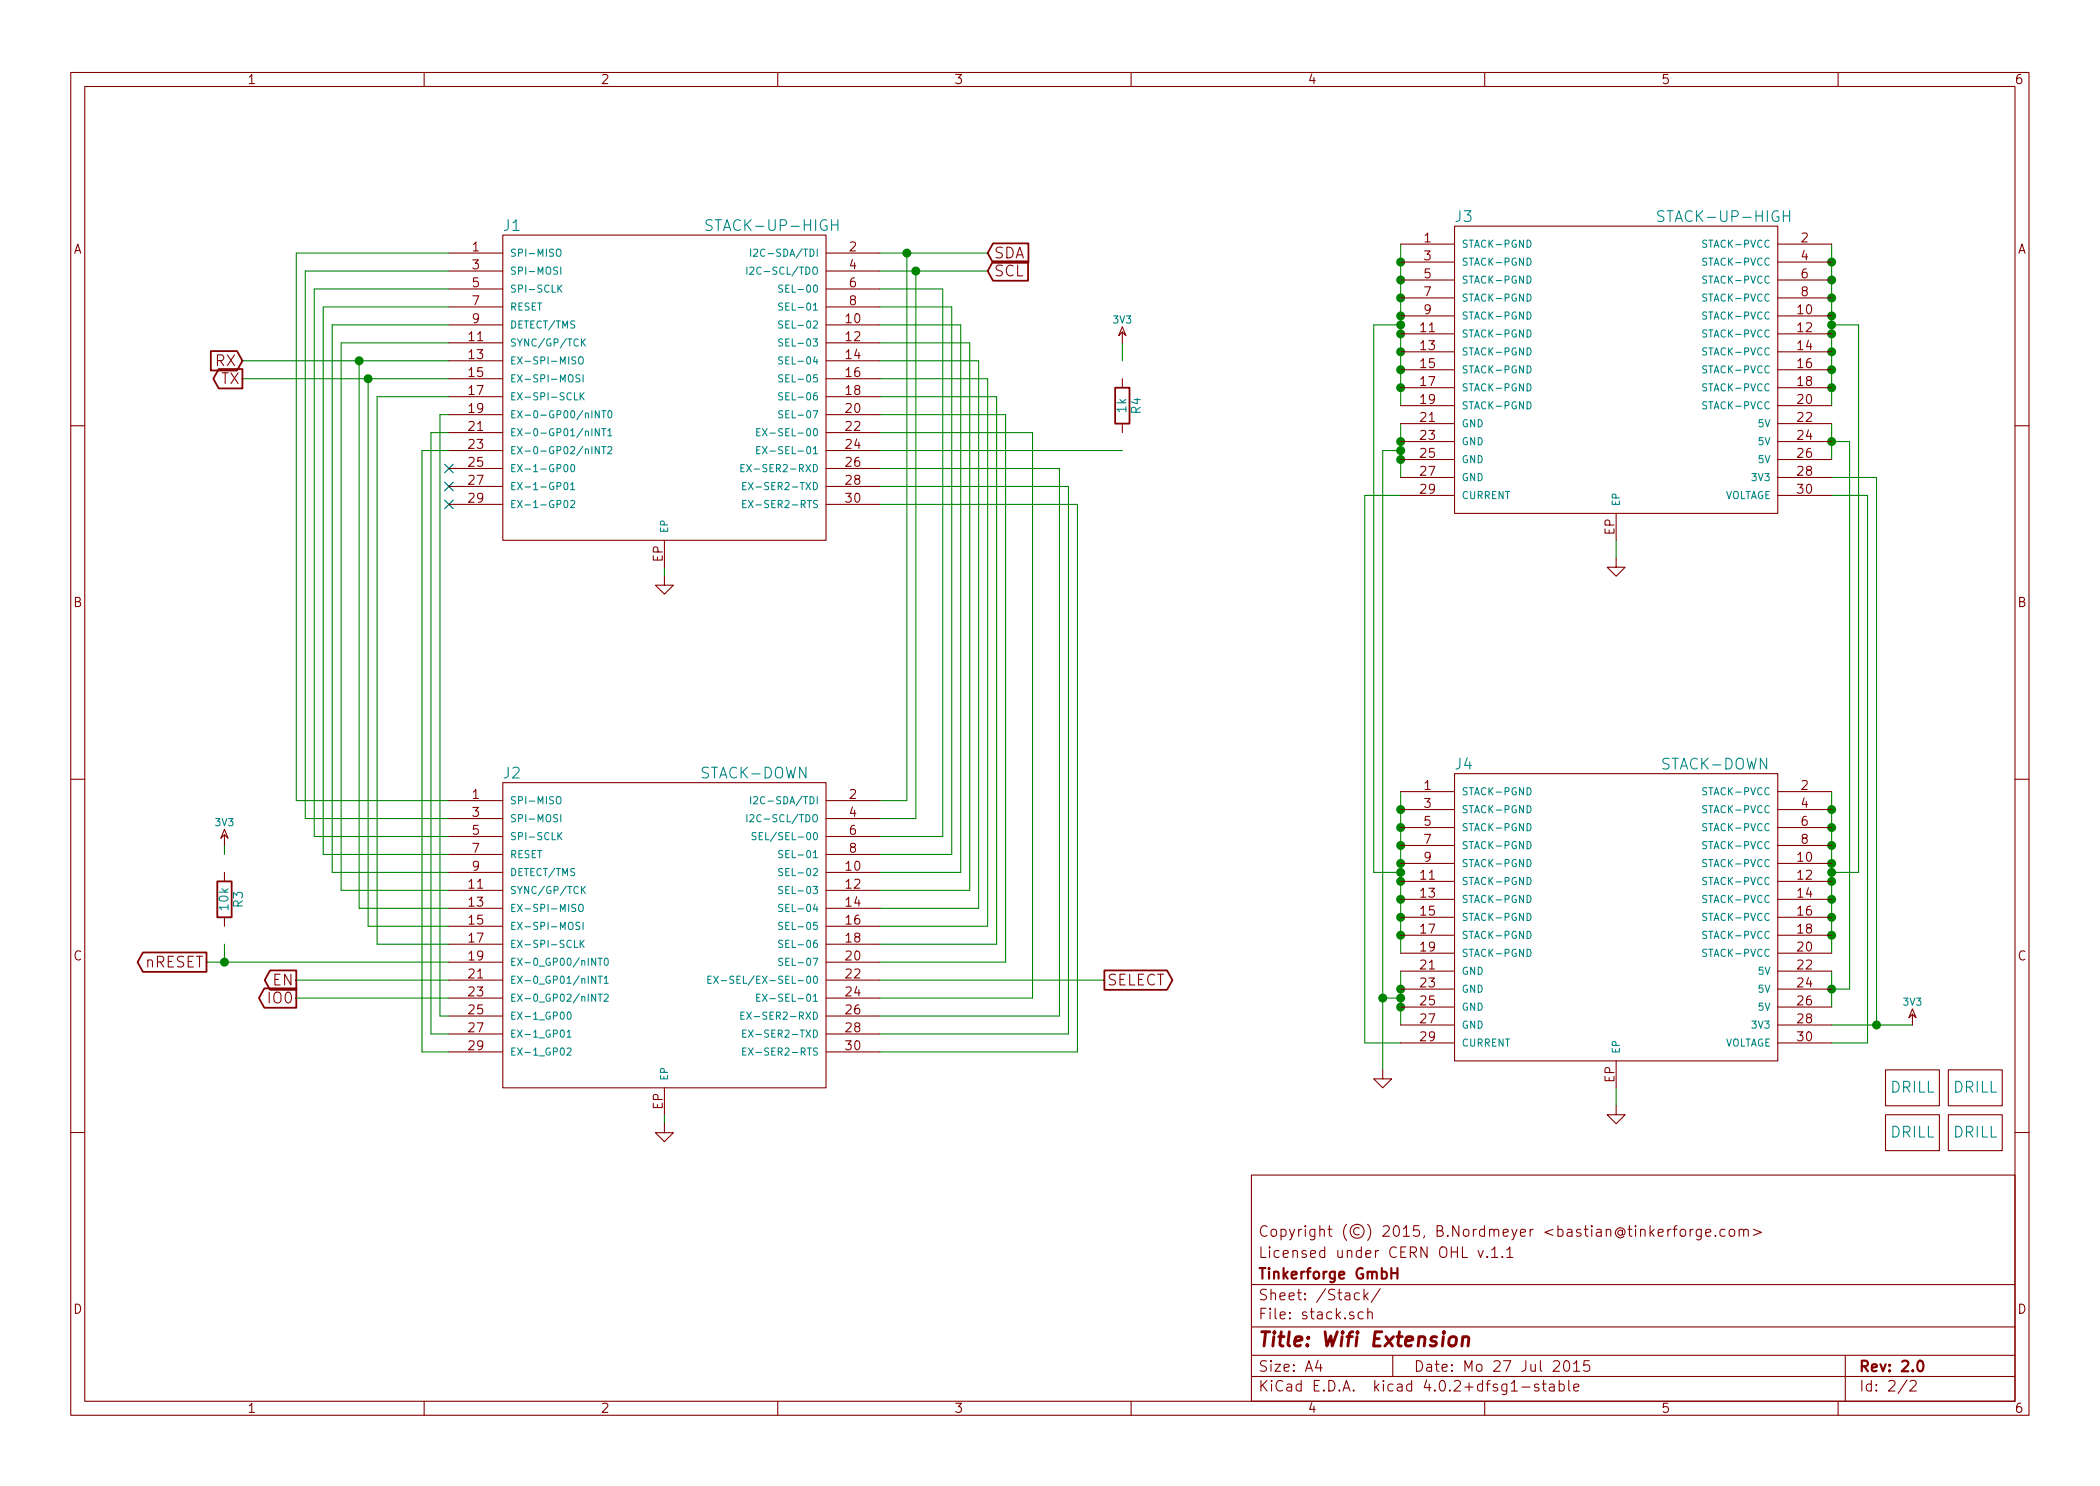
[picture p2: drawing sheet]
<svg xmlns="http://www.w3.org/2000/svg" width="297mm" height="210mm" viewBox="0 0 297 210" stroke-linecap="round" stroke-linejoin="round" font-family="sans-serif">
<g fill="none" stroke="#840000" stroke-width=".15">
<path d="M10 10.3h277v189.9h-277zM12 12.2h273v186.1h-273zM60 10.3v1.9M110 10.3v1.9M160 10.3v1.9M210 10.3v1.9M260 10.3v1.9M63.5 35.8h7.6M63.5 38.3h7.6M71.1 33.3h45.7v43.1h-45.7zM116.8 35.8h7.7M116.8 38.3h7.7"/>
<path d="M198.1 34.5h7.6M198.1 37.1h7.6M198.1 39.6h7.6M205.7 32h45.8v40.6h-45.8zM251.5 34.5h7.6M251.5 37.1h7.6M251.5 39.6h7.6M63.5 40.9h7.6M63.5 43.4h7.6M63.5 46h7.6M63.5 58.7h7.6M63.5 48.5h7.6"/>
<path d="M63.5 51h7.6M63.5 53.6h7.6M63.5 56.1h7.6M116.8 40.9h7.7M116.8 43.4h7.7M116.8 46h7.7M116.8 58.7h7.7M116.8 48.5h7.7M116.8 51h7.7M116.8 53.6h7.7M116.8 56.1h7.7M158.7 46.2l.6 1.3-.6-.5-.5 .5z"/>
<path d="M158.7 47v1.5M158.7 53.6v1.3M158.7 59.9v1.3M198.1 42.2h7.6M198.1 44.7h7.6M198.1 57.4h7.6M198.1 47.2h7.6M198.1 59.9h7.6M198.1 49.8h7.6M198.1 52.3h7.6M198.1 54.9h7.6M251.5 42.2h7.6"/>
<path d="M251.5 44.7h7.6M251.5 57.4h7.6M251.5 47.2h7.6M251.5 59.9h7.6M251.5 49.8h7.6M251.5 52.3h7.6M251.5 54.9h7.6M10 60.2h2M63.5 71.4h7.6M63.5 61.2h7.6M63.5 63.7h7.6M63.5 66.3h7.6"/>
<path d="M63.5 68.8h7.6M94 76.4v3.9M116.8 71.4h7.7M116.8 61.2h7.7M116.8 63.7h7.7M116.8 66.3h7.7M116.8 68.8h7.7M198.1 70.1h7.6M198.1 62.5h7.6M198.1 65h7.6M198.1 67.6h7.6M228.6 79v1.3h1.3l-1.3 1.2-1.3-1.2h1.3"/>
<path d="M228.6 72.6v3.8M251.5 70.1h7.6M251.5 62.5h7.6M251.5 65h7.6M251.5 67.6h7.6M285 60.2h2M94 81.5v1.3h1.2l-1.2 1.3-1.3-1.3h1.3M10 110.3h2M31.7 117.3l.6 1.3-.6-.5-.5 .5zM31.7 118.1v1.5M63.5 113.3h7.6M63.5 115.8h7.6"/>
<path d="M63.5 118.4h7.6M71.1 110.7h45.7v43.2h-45.7zM116.8 113.3h7.7M116.8 115.8h7.7M116.8 118.4h7.7M198.1 112h7.6M198.1 114.5h7.6M198.1 117.1h7.6M198.1 119.6h7.6M205.7 109.5h45.8v40.6h-45.8zM251.5 112h7.6M251.5 114.5h7.6"/>
<path d="M251.5 117.1h7.6M251.5 119.6h7.6M285 110.3h2M31.7 123.4v1.3M31.7 129.8v1.3M63.5 120.9h7.6M63.5 123.4h7.6M63.5 136.1h7.6M63.5 126h7.6M63.5 138.7h7.6M63.5 128.5h7.6M63.5 131.1h7.6"/>
<path d="M63.5 133.6h7.6M116.8 120.9h7.7M116.8 123.4h7.7M116.8 136.1h7.7M116.8 126h7.7M116.8 138.7h7.7M116.8 128.5h7.7M116.8 131.1h7.7M116.8 133.6h7.7M198.1 122.2h7.6M198.1 134.9h7.6M198.1 124.7h7.6"/>
<path d="M198.1 137.4h7.6M198.1 127.2h7.6M198.1 139.9h7.6M198.1 129.8h7.6M198.1 132.3h7.6M251.5 122.2h7.6M251.5 134.9h7.6M251.5 124.7h7.6M251.5 137.4h7.6M251.5 127.2h7.6M251.5 139.9h7.6M251.5 129.8h7.6"/>
<path d="M251.5 132.3h7.6M63.5 148.8h7.6M63.5 141.2h7.6M63.5 143.8h7.6M63.5 146.3h7.6M94 159v1.3h1.2l-1.2 1.2-1.3-1.2h1.3M94 153.9v3.8M116.8 148.8h7.7M116.8 141.2h7.7M116.8 143.8h7.7M116.8 146.3h7.7M195.6 151.4v1.2h1.2l-1.2 1.3-1.3-1.3h1.3"/>
<path d="M198.1 147.6h7.6M198.1 142.5h7.6M198.1 145h7.6M228.6 156.5v1.2h1.3l-1.3 1.3-1.3-1.3h1.3M228.6 150.1v3.8M251.5 147.6h7.6M251.5 142.5h7.6M251.5 145h7.6M266.7 157.7h7.6v5.1h-7.6zM266.7 151.4h7.6v5.1h-7.6zM270.5 142.7l.5 1.3-.5-.5-.5 .5zM270.5 143.5v1.5"/>
<path d="M275.6 157.7h7.6v5.1h-7.6zM275.6 151.4h7.6v5.1h-7.6zM10 160.2h2M177 166.3h108v32h-108zM209.1 176.9l.3 1 .4-1M210.4 177.8v.1l-.1-.1h.1v.1M211 176.9l.4-.5v1.5M211 177.9h.9M212.5 177.8h.1l-.1 .1-.1-.1h.1v.1M213.1 176.9l.5-.5v1.5M213.1 177.9h.9M236.3 173.9l-.2 .1-.2 .2"/>
<path d="M236.7 173.9h.5M237.2 173.4l-.3 .1v.2v1.2M237.7 174.1a.41 .41 0 0 1 .7 .1v.4a.41 .41 0 0 1-.4 .3 .41 .41 0 0 1-.4-.3zM239.1 173.9v1M239.5 173.9l-.3 .1-.1 .2M240.6 173.9v1.3a.39 .39 0 0 1-.6 .2M240.6 174l-.4-.1-.3 .3 .1 .6 .2 .1 .4-.1M241.3 174.4l.7-.1-.1-.3-.4-.1-.2 .2 .1 .7 .1 .1 .4-.1M242.6 174.8h.1l-.1 .1v-.1v.1M244 174l-.4-.1-.3 .3 .1 .6 .2 .1 .4-.1M244.7 174.1a.41 .41 0 0 1 .7 .1v.4a.41 .41 0 0 1-.4 .3 .41 .41 0 0 1-.4-.3zM246 174.1a.38 .38 0 0 1 .6 0v.8"/>
<path d="M246 173.9v1M246.6 174.1a.36 .36 0 0 1 .4-.2 .36 .36 0 0 1 .3 .2v.8M248 173.9l1.1 .5-1.1 .4M285 160.2h2M60 198.3v1.9M110 198.3v1.9M160 198.3v1.9M177 194.8h108M177 191.8h108M177 187.8h108M177 181.8h108M186.4 192.5l-.3 1h.9"/>
<path d="M186.8 193v1M192.3 183l-.5-.1-.2 .3v.6l.2 .1 .5-.1M192.8 185.7l-.4-.1-.3 .3 .1 .6 .2 .1 .4-.1M192.9 182.4v1.5M193.1 183.4l.4 .5M193.5 185.7a.38 .38 0 0 1 .6 .1v.8M193.5 185.1v1.5M193.5 182.9l-.6 .6M195.2 182.3l-1.2 2M197 191.8v3M210 198.3v1.9M215.3 196.3h1.1"/>
<path d="M217.6 195.9a.37 .37 0 0 0-.6 .1v.1a.54 .54 0 0 0 .6 .3l.1 .1-.1 .2-.1 .1-.5-.1M218.1 195.8h.6M218.3 195.3v1.3l.2 .2h.2M219.2 195.9l.2-.1 .4 .1v.9M219.7 192.7l.3-.2 .4 .1a.37 .37 0 0 1 .1 .6l-.8 .8h.9M219.8 196.2l-.4 .1-.3 .2 .1 .2 .2 .1 .4-.1M220.5 195.9a.48 .48 0 0 1 .7 .1l.1 .1-.1 .6a.48 .48 0 0 1-.7 0M220.5 195.3v1.5M221.4 192.6a.34 .34 0 0 1 .5 .2 .77 .77 0 0 1-.4 1.2 .97 .97 0 0 1-.1-1.4zM221.9 195.3v1.3l.2 .2M222.6 193l.4-.5v1.5M222.6 194h.8"/>
<path d="M222.6 196.3l.7-.1v-.3l-.5-.1-.2 .2 .1 .7 .1 .1 .5-.1M224.8 192.5h-.7l-.1 .7a.62 .62 0 0 1 .7 0l.2 .2-.1 .5-.2 .1h-.4l-.2-.1M260 198.3v1.9M261 191.8v6.5M269.7 195.2l-1.2 2M270.2 195.5l.2-.2 .5 .1a.37 .37 0 0 1 .1 .6l-.9 .8h.9"/>
</g>
<path d="M197.7 179.4v1.5M196.8 180.1h.9M271.3 192.7a.35 .35 0 0 1 .4-.2 .35 .35 0 0 1 .3 .3 .77 .77 0 0 1-.4 1.2 .9 .9 0 0 1-.3-1.3z" fill="none" stroke="#840000" stroke-width=".3"/>
<path d="M205.1 189.3a.51 .51 0 0 1 .5-.2 .51 .51 0 0 1 .4 .4l-.1 .6a.54 .54 0 0 1-.5 .4 .54 .54 0 0 1-.5-.4zM206.9 189.3a.52 .52 0 0 1 .9 .1l-.2 1M206.9 189.1l-.1 1.3" fill="none" stroke="#840000" stroke-width=".41"/>
<g fill="none" stroke="#008400" stroke-width=".15">
<path d="M63.5 35.8h-21.6v77.5h21.6M63.5 38.3h-20.3v77.5h20.3M124.5 35.8h15.2M124.5 38.3h15.2M128.3 35.8v77.5h-3.8M129.5 38.3v77.5h-5M198.1 34.5v22.9M259.1 34.5v22.9M34.3 53.6h29.2M34.3 51h29.2M50.8 51v77.5h12.7M52.1 53.6v77.5h11.4"/>
<path d="M63.5 40.9h-19.1v77.5h19.1M63.5 48.5h-15.2v77.5h15.2M63.5 43.4h-17.8v77.5h17.8M63.5 56.1h-10.2v77.5h10.2M63.5 46h-16.5v77.4h16.5M63.5 58.7h-1.3v85.1h1.3M124.5 53.6h15.2v77.5h-15.2M124.5 40.9h8.8v77.5h-8.8M124.5 58.7h17.7v77.4h-17.7M124.5 48.5h12.7v77.5h-12.7M124.5 43.4h10.1v77.5h-10.1M124.5 56.1h16.5v77.5h-16.5"/>
<path d="M124.5 51h13.9v77.5h-13.9M124.5 46h11.4v77.4h-11.4M158.7 48.5v2.5M198.1 46h-3.8v77.4h3.8M198.1 59.9v7.7M259.1 59.9v5.1M259.1 46h3.8v77.4h-3.8M63.5 63.7h-3.8v85.1h3.8M63.5 61.2h-2.5v85.1h2.5M124.5 66.3h25.4v77.5h-25.4M124.5 68.8h26.6v77.5h-26.6M124.5 71.4h27.9v77.4h-27.9"/>
<path d="M124.5 61.2h21.5v80h-21.5M124.5 63.7h34.2M198.1 70.1h-5.1v77.5h5.1M198.1 63.7h-2.5v87.7M228.6 76.4v2.6M259.1 67.6h6.3v77.4M259.1 70.1h5.1v77.5h-5.1M259.1 62.5h2.5v77.4h-2.5M94 80.3v1.2M31.7 119.6v1.3M198.1 112v22.9M259.1 112v22.9"/>
<path d="M29.2 136.1h34.3M31.7 133.6v2.5M41.9 138.7h21.6M124.5 138.7h31.7M198.1 137.4v7.6M259.1 137.4v5.1M41.9 141.2h21.6M94 157.7v1.3M195.6 141.2h2.5M228.6 153.9v2.6M259.1 145h11.4"/>
</g>
<g fill="#008400" stroke="#008400" stroke-width=".25">
<circle cx="31.8" cy="136.1" r=".51"/>
<circle cx="52.1" cy="53.6" r=".51"/>
<circle cx="129.5" cy="38.3" r=".51"/>
<circle cx="265.4" cy="145" r=".51"/>
<circle cx="259.1" cy="46" r=".51"/>
<circle cx="259.1" cy="123.4" r=".51"/>
<circle cx="198.1" cy="139.9" r=".51"/>
<circle cx="259.1" cy="114.5" r=".51"/>
<circle cx="259.1" cy="119.6" r=".51"/>
<circle cx="259.1" cy="124.7" r=".51"/>
<circle cx="259.1" cy="129.8" r=".51"/>
<circle cx="198.1" cy="119.6" r=".51"/>
<circle cx="198.1" cy="114.5" r=".51"/>
<circle cx="198.1" cy="62.5" r=".51"/>
<circle cx="259.1" cy="54.9" r=".51"/>
<circle cx="259.1" cy="49.8" r=".51"/>
<circle cx="259.1" cy="44.7" r=".51"/>
<circle cx="259.1" cy="42.2" r=".51"/>
<circle cx="259.1" cy="37.1" r=".51"/>
<circle cx="198.1" cy="54.9" r=".51"/>
<circle cx="198.1" cy="49.8" r=".51"/>
<circle cx="198.1" cy="44.7" r=".51"/>
<circle cx="198.1" cy="39.6" r=".51"/>
<circle cx="198.1" cy="37.1" r=".51"/>
<circle cx="198.1" cy="42.2" r=".51"/>
<circle cx="198.1" cy="47.2" r=".51"/>
<circle cx="198.1" cy="52.3" r=".51"/>
<circle cx="259.1" cy="39.6" r=".51"/>
<circle cx="259.1" cy="47.2" r=".51"/>
<circle cx="259.1" cy="52.3" r=".51"/>
<circle cx="198.1" cy="65" r=".51"/>
<circle cx="198.1" cy="117.1" r=".51"/>
<circle cx="198.1" cy="122.2" r=".51"/>
<circle cx="198.1" cy="127.2" r=".51"/>
<circle cx="198.1" cy="124.7" r=".51"/>
<circle cx="198.1" cy="129.8" r=".51"/>
<circle cx="198.1" cy="132.3" r=".51"/>
<circle cx="259.1" cy="132.3" r=".51"/>
<circle cx="259.1" cy="127.2" r=".51"/>
<circle cx="259.1" cy="122.2" r=".51"/>
<circle cx="259.1" cy="117.1" r=".51"/>
<circle cx="198.1" cy="142.5" r=".51"/>
<circle cx="198.1" cy="141.2" r=".51"/>
<circle cx="198.1" cy="63.7" r=".51"/>
<circle cx="198.1" cy="123.4" r=".51"/>
<circle cx="198.1" cy="46" r=".51"/>
<circle cx="259.1" cy="139.9" r=".51"/>
<circle cx="195.6" cy="141.2" r=".51"/>
<circle cx="259.1" cy="62.5" r=".51"/>
<circle cx="128.3" cy="35.8" r=".51"/>
<circle cx="50.8" cy="51" r=".51"/>
</g>
<path d="M140.5 37h4.9v2.7h-4.9l-.8-1.4zM140.5 34.4h5v2.8h-5l-.8-1.4zM29.8 49.7h3.7l.8 1.3-.8 1.4h-3.7zM30.9 52.2h3.4v2.8h-3.4l-.7-1.4zM157.7 54.9h2.1v5h-2.1zM20.2 134.8h9v2.7h-9l-.7-1.4zM30.7 124.7h2.1v5.1h-2.1zM37.4 139.8h4.5v2.8h-4.5l-.8-1.4zM38.2 137.3h3.7v2.7h-3.7l-.8-1.3zM156.2 137.3h8.9l.7 1.4-.7 1.3h-8.9z" fill="none" stroke="#840000" stroke-width=".25"/>
<path d="M62.9 65.7l1.2 1.2M62.9 68.2l1.2 1.2M62.9 70.8l1.2 1.2M64.1 65.7l-1.2 1.2M64.1 68.2l-1.2 1.2M64.1 70.8l-1.2 1.2" fill="none" stroke="#000084" stroke-width=".15"/>
<g fill="none" stroke="#008484" stroke-width=".15">
<path d="M78.8 35.3h.4a.67 .67 0 0 1-.1 1l-.3-.1a.78 .78 0 0 1 0-.9zM79.3 37.8v1M100.7 31.2a.62 .62 0 0 0-.8 0 .36 .36 0 0 0 .3 .6 .53 .53 0 0 1 .5 .4v.3a.62 .62 0 0 1-.9 0M105.6 37.8v1M106.1 37.9l.4-.1 .1 .1v.2l-.6 .7h.6M106.2 35.2v1.1M106.6 35.4l.4-.2 .1 .2 .1 .2-.6 .7h.6M117.6 31.8h.9M118.5 31.1v1.5M216 34a.51 .51 0 0 1 .6 .5 .51 .51 0 0 1-.6 .5zM216 36.5a.51 .51 0 0 1 .6 .5 .51 .51 0 0 1-.6 .5zM216 39.1a.51 .51 0 0 1 .6 .5 .51 .51 0 0 1-.6 .5z"/>
<path d="M235.4 29.9a.62 .62 0 0 0-.9 .1 .36 .36 0 0 0 .3 .6 .53 .53 0 0 1 .6 .3l-.1 .3a.62 .62 0 0 1-.8 .1M252.2 30.6h.9M253.1 29.8v1.5M79 40.8l.5 .5M79.5 40.3l-.6 .6M81.3 55.6v1h.4M81.4 50.5h-.3l-.2 .2v.2l.5 .2v.3l-.1 .1h-.4M82 50.5h.4a.67 .67 0 0 1-.1 1h-.3a.78 .78 0 0 1 0-1zM82 53.1l-.4-.1-.1 .2v.3l.5 .2v.2l-.2 .1h-.3M82.1 55.6v1M82.2 56l.4 .6M82.2 47.9v1.1"/>
<path d="M82.4 48.4l.4 .6M82.5 53v1M82.6 55.6l-.5 .6M82.8 47.9l-.6 .6M84.8 58.1v1l-.6-1v1M85.1 58.1h.6M85.4 58.1v1M86.1 58.2l.2-.1a.59 .59 0 0 1-.1 1l-.1-.1-.1-.3zM110.7 40.4l-.4-.1-.2 .2 .1 .3 .5 .2v.2l-.2 .1h-.4M110.7 42.9h-.4l-.2 .2 .1 .2 .5 .2v.3l-.2 .1-.4-.1M110.7 45.5l-.4-.1-.2 .2 .1 .2 .5 .2v.3l-.2 .1h-.4M110.7 58.2l-.4-.1-.2 .2 .1 .2 .5 .2v.3l-.2 .1h-.4"/>
<path d="M110.7 48l-.4-.1-.2 .3 .1 .2 .5 .2v.3l-.2 .1-.4-.1M110.7 50.5h-.4l-.2 .2 .1 .2 .5 .2v.3l-.2 .1h-.4M110.7 53.1l-.4-.1-.2 .2 .1 .3 .5 .2v.2l-.2 .1h-.4M110.7 55.6h-.4l-.2 .2 .1 .2 .5 .2v.3l-.2 .1-.4-.1M216 41.6a.51 .51 0 0 1 .6 .5 .51 .51 0 0 1-.6 .5zM216 44.1a.51 .51 0 0 1 .6 .5 .51 .51 0 0 1-.6 .6zM216 46.7a.51 .51 0 0 1 .6 .5 .51 .51 0 0 1-.6 .5zM216 49.2a.51 .51 0 0 1 .6 .5 .51 .51 0 0 1-.6 .5zM216 51.8a.51 .51 0 0 1 .6 .5 .51 .51 0 0 1-.6 .5zM216 54.3a.51 .51 0 0 1 .6 .5 .51 .51 0 0 1-.6 .5zM216 56.8a.51 .51 0 0 1 .6 .5 .51 .51 0 0 1-.6 .6zM79.8 65.8l.3-.1a.59 .59 0 0 1-.1 1l-.2-.1v-.2z"/>
<path d="M79.8 68.4l.3-.1a.59 .59 0 0 1-.1 1l-.2-.1v-.3zM79.9 70.9l.2-.1a.59 .59 0 0 1-.1 1 .71 .71 0 0 1-.1-.9zM80.7 68.6l.3-.3v1M80.7 70.9l.4-.1 .2 .1v.2l-.6 .7h.6M80.7 69.3h.6M80.8 65.8l.3-.1a.59 .59 0 0 1-.2 1l-.1-.1-.1-.2zM84.8 60.6v1.1l-.6-1.1v1.1M84.8 63.2v1l-.6-1v1M85.1 60.6h.6M85.1 63.2h.6M85.4 60.6v1.1M85.4 63.2v1"/>
<path d="M86 61l.3-.4v1.1M86 63.3l.4-.1 .1 .1v.2l-.6 .7h.6M86 61.7h.5M104.8 66.2h.3M105.1 71.3h.3M105.1 68.8h.3M105.3 65.7h-.5v1h.5M105.5 70.8h-.4v1h.4M105.5 68.3h-.4v1h.4M105.6 65.7l.7 1M105.9 70.8l.6 1M105.9 68.3l.6 1"/>
<path d="M106.3 65.7l-.7 1M106.5 70.8l-.6 1M106.5 68.3l-.6 1M107 61.1h.4M107 63.7h.4M107.5 60.6h-.5v1.1h.5M107.5 63.2h-.5v1h.5M107.8 60.6l.7 1.1M107.8 63.2l.7 1M108.5 60.6l-.7 1.1M108.5 63.2l-.7 1M78.8 112.8h.4a.67 .67 0 0 1-.1 .9h-.3a.78 .78 0 0 1 0-.9z"/>
<path d="M79 118.2l.5 .6M79.3 115.3v1M79.5 117.8l-.6 .6M105.6 115.3v1M106.1 115.4l.4-.1 .1 .1v.2l-.6 .7h.6M106.2 112.7v1M106.6 112.8l.4-.1 .1 .1 .1 .2-.6 .7h.6M106.9 117.9l-.3-.1-.2 .2 .1 .2 .4 .2v.3l-.1 .1h-.4M107.4 118.3h.3M107.9 117.8h-.5v1h.5M216 111.4a.51 .51 0 0 1 .6 .6 .51 .51 0 0 1-.6 .5zM216 114a.51 .51 0 0 1 .6 .5 .51 .51 0 0 1-.6 .5z"/>
<path d="M216 116.5a.51 .51 0 0 1 .6 .5 .51 .51 0 0 1-.6 .5zM216 119.1a.51 .51 0 0 1 .6 .5 .51 .51 0 0 1-.6 .5zM81.3 133v1.1h.4M81.4 128h-.3l-.2 .2v.2l.5 .2v.3l-.1 .1-.4-.1M82 128h.4a.67 .67 0 0 1-.1 1l-.3-.1a.78 .78 0 0 1 0-.9zM82 130.6l-.4-.1-.1 .2v.2l.5 .2v.3l-.2 .1h-.3M82.1 133v1.1M82.2 133.5l.4 .6M82.2 125.4v1M82.4 125.9l.4 .5M82.5 130.5v1M82.6 133l-.5 .6"/>
<path d="M82.8 125.4l-.6 .6M84.3 138.1v1l-.6-1v1M84.6 138.1h.6M84.6 135.6h.6M84.9 135.6v1M84.9 138.1v1M85.5 138.4l.3-.3v1M85.5 139.1h.5M85.5 135.7l.3-.1a.59 .59 0 0 1-.1 1l-.2-.1v-.3zM100.1 138.6h.4M100.6 138.1h-.5v1h.5M100.9 138.1l.7 1"/>
<path d="M101.6 138.1l-.7 1M102 138.8h.8M110.7 120.4l-.4-.1-.2 .2 .1 .3 .5 .2v.3l-.2 .1-.4-.1M110.7 122.9h-.4l-.2 .2 .1 .2 .5 .2v.3l-.2 .1-.4-.1M110.7 135.6h-.4l-.2 .2 .1 .2 .5 .2v.3l-.2 .1-.4-.1M110.7 125.5l-.4-.1-.2 .2 .1 .3 .5 .2v.2l-.2 .1h-.4M110.7 128h-.4l-.2 .2 .1 .2 .5 .2v.3l-.2 .1-.4-.1M110.7 130.6l-.4-.1-.2 .2 .1 .2 .5 .2v.3l-.2 .1h-.4M110.7 133.1l-.4-.1-.2 .2 .1 .3 .5 .2v.3l-.2 .1-.4-.1M216 121.6a.51 .51 0 0 1 .6 .5 .51 .51 0 0 1-.6 .5zM216 124.1a.51 .51 0 0 1 .6 .6 .51 .51 0 0 1-.6 .5zM216 126.7a.51 .51 0 0 1 .6 .5 .51 .51 0 0 1-.6 .5z"/>
<path d="M216 129.2a.51 .51 0 0 1 .6 .5 .51 .51 0 0 1-.6 .5zM216 131.8a.51 .51 0 0 1 .6 .5 .51 .51 0 0 1-.6 .5zM216 134.3a.51 .51 0 0 1 .6 .5 .51 .51 0 0 1-.6 .5zM80.2 146l.3-.3v1.1M80.2 148.4l.4-.1 .1 .1 .1 .2-.6 .7h.6M80.2 146.8h.6M80.3 143.3l.2-.1a.59 .59 0 0 1-.1 1l-.1-.1-.1-.3zM84.6 140.7h.6M84.9 140.7v1M85.5 140.8l.4-.1 .1 .1v.2l-.6 .7h.6M104.8 143.7h.3M105.1 148.8h.3"/>
<path d="M105.1 146.2h.3M105.3 143.2h-.5v1h.5M105.5 148.3h-.4v1h.4M105.5 145.7h-.4v1.1h.4M105.6 143.2l.7 1M105.9 148.3l.6 1M105.9 145.7l.6 1.1M106.3 143.2l-.7 1M106.5 148.3l-.6 1M106.5 145.7l-.6 1.1M107 141.1h.4M107.5 140.7h-.5v1h.5"/>
<path d="M107.8 140.7l.7 1M108.5 140.7l-.7 1"/>
</g>
<text font-size="2.8" fill="#840000" x="178" y="190.5">Title: Wifi Extension</text>
<g font-size="2.1" fill="#008484">
<text x="71.2" y="32.7">J1</text>
<text x="100.7" y="32.7">STACK-UP-HIGH</text>
<text x="205.8" y="31.4">J3</text>
<text x="235.4" y="31.4">STACK-UP-HIGH</text>
<text x="71.2" y="110.2">J2</text>
<text x="99.3" y="110.2">STACK-DOWN</text>
<text x="205.8" y="108.9">J4</text>
<text x="235.2" y="108.9">STACK-DOWN</text>
<text x="267.4" y="154.6">DRILL</text>
<text x="276.3" y="154.6">DRILL</text>
<text x="267.4" y="161">DRILL</text>
<text x="276.3" y="161">DRILL</text>
</g>
<g font-size="2.1" fill="#840000">
<text x="140.6" y="39.1">SCL</text>
<text x="140.6" y="36.6">SDA</text>
<text x="30.4" y="51.8">RX</text>
<text x="31.2" y="54.4">TX</text>
<text x="20.4" y="136.9">nRESET</text>
<text x="38.1" y="142">IO0</text>
<text x="38.6" y="139.4">EN</text>
<text x="156.6" y="139.4">SELECT</text>
<text x="178" y="178">Licensed under CERN OHL v.1.1</text>
<text x="178" y="175">Copyright (©) 2015, B.Nordmeyer &lt;bastian@tinkerforge.com&gt;</text>
<text x="178" y="184">Sheet: /Stack/</text>
<text x="178" y="181">Tinkerforge GmbH</text>
<text x="178" y="186.7">File: stack.sch</text>
<text x="178" y="196.9">KiCad E.D.A. kicad 4.0.2+dfsg1-stable</text>
<text x="178" y="194.1">Size: A4</text>
<text x="200" y="194.1">Date: Mo 27 Jul 2015</text>
<text x="263" y="194.1">Rev: 2.0</text>
<text x="263" y="196.9">Id: 2/2</text>
</g>
<g font-size="1.8" fill="#840000">
<text x="35" y="11.9">1</text>
<text x="85" y="11.9">2</text>
<text x="135" y="11.9">3</text>
<text x="185" y="11.9">4</text>
<text x="235" y="11.9">5</text>
<text x="285" y="11.9">6</text>
<text x="10.4" y="35.9">A</text>
<text x="66.8" y="35.6">1</text>
<text x="120.2" y="35.6">2</text>
<text x="201.4" y="34.3">1</text>
<text x="254.8" y="34.3">2</text>
<text x="285.4" y="35.9">A</text>
<text x="66.8" y="38.1">3</text>
<text x="66.8" y="40.6">5</text>
<text x="120.2" y="38.1">4</text>
<text x="120.2" y="40.6">6</text>
<text x="201.4" y="36.8">3</text>
<text x="201.4" y="39.4">5</text>
<text x="201.4" y="41.9">7</text>
<text x="254.8" y="36.8">4</text>
<text x="254.8" y="39.4">6</text>
<text x="254.8" y="41.9">8</text>
<text x="66.8" y="43.2">7</text>
<text x="66.8" y="45.7">9</text>
<text x="119.7" y="45.7">10</text>
<text x="120.2" y="43.2">8</text>
<text x="201" y="47">11</text>
<text x="201.4" y="44.4">9</text>
<text x="254.3" y="44.4">10</text>
<text x="254.3" y="47">12</text>
<text x="66.3" y="48.3">11</text>
<text x="66.3" y="50.8">13</text>
<text x="66.3" y="53.3">15</text>
<text x="119.7" y="48.3">12</text>
<text x="119.7" y="50.8">14</text>
<text x="119.7" y="53.3">16</text>
<text x="201" y="49.5">13</text>
<text x="201" y="52.1">15</text>
<text x="254.3" y="49.5">14</text>
<text x="254.3" y="52.1">16</text>
<text x="66.3" y="55.9">17</text>
<text x="66.3" y="58.4">19</text>
<text x="119.7" y="58.4">20</text>
<text x="119.7" y="55.9">18</text>
<text x="201" y="59.7">21</text>
<text x="201" y="54.6">17</text>
<text x="201" y="57.1">19</text>
<text x="254.3" y="57.1">20</text>
<text x="254.3" y="59.7">22</text>
<text x="254.3" y="54.6">18</text>
<text x="66.3" y="61">21</text>
<text x="66.3" y="63.5">23</text>
<text x="119.7" y="61">22</text>
<text x="119.7" y="63.5">24</text>
<text x="201" y="62.2">23</text>
<text x="201" y="64.8">25</text>
<text x="254.3" y="62.2">24</text>
<text x="254.3" y="64.8">26</text>
<text x="66.3" y="66">25</text>
<text x="66.3" y="68.6">27</text>
<text x="66.3" y="71.1">29</text>
<text x="119.7" y="71.1">30</text>
<text x="119.7" y="66">26</text>
<text x="119.7" y="68.6">28</text>
<text x="201" y="67.3">27</text>
<text x="201" y="69.8">29</text>
<text x="254.3" y="69.8">30</text>
<text x="254.3" y="67.3">28</text>
<text x="228.3" y="75.7" transform="rotate(-90 228.3 75.7)">EP</text>
<text x="93.7" y="79.5" transform="rotate(-90 93.7 79.5)">EP</text>
<text x="10.4" y="85.9">B</text>
<text x="285.4" y="85.9">B</text>
<text x="66.8" y="113">1</text>
<text x="120.2" y="113">2</text>
<text x="201.4" y="111.8">1</text>
<text x="254.8" y="111.8">2</text>
<text x="66.8" y="115.6">3</text>
<text x="66.8" y="118.1">5</text>
<text x="120.2" y="115.6">4</text>
<text x="120.2" y="118.1">6</text>
<text x="201.4" y="114.3">3</text>
<text x="201.4" y="116.8">5</text>
<text x="201.4" y="119.4">7</text>
<text x="254.8" y="114.3">4</text>
<text x="254.8" y="116.8">6</text>
<text x="254.8" y="119.4">8</text>
<text x="66.3" y="125.7">11</text>
<text x="66.8" y="120.6">7</text>
<text x="66.8" y="123.2">9</text>
<text x="119.7" y="123.2">10</text>
<text x="119.7" y="125.7">12</text>
<text x="120.2" y="120.6">8</text>
<text x="201" y="124.5">11</text>
<text x="201.4" y="121.9">9</text>
<text x="254.3" y="121.9">10</text>
<text x="254.3" y="124.5">12</text>
<text x="66.3" y="128.3">13</text>
<text x="66.3" y="130.8">15</text>
<text x="119.7" y="128.3">14</text>
<text x="119.7" y="130.8">16</text>
<text x="201" y="127">13</text>
<text x="201" y="129.5">15</text>
<text x="254.3" y="127">14</text>
<text x="254.3" y="129.5">16</text>
<text x="10.4" y="135.9">C</text>
<text x="66.3" y="133.3">17</text>
<text x="66.3" y="135.9">19</text>
<text x="119.7" y="135.9">20</text>
<text x="119.7" y="133.3">18</text>
<text x="201" y="137.2">21</text>
<text x="201" y="132.1">17</text>
<text x="201" y="134.6">19</text>
<text x="254.3" y="134.6">20</text>
<text x="254.3" y="137.2">22</text>
<text x="254.3" y="132.1">18</text>
<text x="285.4" y="135.9">C</text>
<text x="66.3" y="138.4">21</text>
<text x="66.3" y="141">23</text>
<text x="66.3" y="143.5">25</text>
<text x="119.7" y="138.4">22</text>
<text x="119.7" y="141">24</text>
<text x="119.7" y="143.5">26</text>
<text x="201" y="139.7">23</text>
<text x="201" y="142.2">25</text>
<text x="254.3" y="139.7">24</text>
<text x="254.3" y="142.2">26</text>
<text x="66.3" y="146">27</text>
<text x="66.3" y="148.6">29</text>
<text x="119.7" y="148.6">30</text>
<text x="119.7" y="146">28</text>
<text x="201" y="144.8">27</text>
<text x="201" y="147.3">29</text>
<text x="254.3" y="147.3">30</text>
<text x="254.3" y="144.8">28</text>
<text x="228.3" y="153.2" transform="rotate(-90 228.3 153.2)">EP</text>
<text x="93.7" y="157" transform="rotate(-90 93.7 157)">EP</text>
<text x="10.4" y="185.9">D</text>
<text x="285.4" y="185.9">D</text>
<text x="35" y="199.9">1</text>
<text x="85" y="199.9">2</text>
<text x="135" y="199.9">3</text>
<text x="185" y="199.9">4</text>
<text x="235" y="199.9">5</text>
<text x="285" y="199.9">6</text>
</g>
<g font-size="1.8" fill="#008484">
<text x="159.3" y="58.4" transform="rotate(-90 159.3 58.4)">1k</text>
<text x="161.3" y="58.5" transform="rotate(-90 161.3 58.5)">R4</text>
<text x="32.3" y="128.7" transform="rotate(-90 32.3 128.7)">10k</text>
<text x="34.3" y="128.4" transform="rotate(-90 34.3 128.4)">R3</text>
</g>
<g font-size="1.4" fill="#008484">
<text x="206.8" y="35">STACK-PGND</text>
<text x="241.2" y="35">STACK-PVCC</text>
<text x="72.1" y="36.3">SPI-MISO</text>
<text x="72.1" y="38.9">SPI-MOSI</text>
<text x="72.1" y="41.4">SPI-SCLK</text>
<text x="106.9" y="38.9">I2C-SCL/TDO</text>
<text x="107.5" y="36.3">I2C-SDA/TDI</text>
<text x="111" y="41.4">SEL-00</text>
<text x="206.8" y="37.6">STACK-PGND</text>
<text x="206.8" y="40.1">STACK-PGND</text>
<text x="241.2" y="37.6">STACK-PVCC</text>
<text x="241.2" y="40.1">STACK-PVCC</text>
<text x="72.1" y="43.9">RESET</text>
<text x="72.1" y="46.5">DETECT/TMS</text>
<text x="111" y="43.9">SEL-01</text>
<text x="111" y="46.5">SEL-02</text>
<text x="157.5" y="45.8">3V3</text>
<text x="206.8" y="42.7">STACK-PGND</text>
<text x="206.8" y="45.2">STACK-PGND</text>
<text x="206.8" y="47.7">STACK-PGND</text>
<text x="241.2" y="42.7">STACK-PVCC</text>
<text x="241.2" y="45.2">STACK-PVCC</text>
<text x="241.2" y="47.7">STACK-PVCC</text>
<text x="72.1" y="49">SYNC/GP/TCK</text>
<text x="72.1" y="51.6">EX-SPI-MISO</text>
<text x="111" y="49">SEL-03</text>
<text x="111" y="51.6">SEL-04</text>
<text x="206.8" y="50.3">STACK-PGND</text>
<text x="206.8" y="52.8">STACK-PGND</text>
<text x="241.2" y="50.3">STACK-PVCC</text>
<text x="241.2" y="52.8">STACK-PVCC</text>
<text x="72.1" y="54.1">EX-SPI-MOSI</text>
<text x="72.1" y="56.6">EX-SPI-SCLK</text>
<text x="72.1" y="59.2">EX-0-GP00/nINT0</text>
<text x="111" y="59.2">SEL-07</text>
<text x="111" y="54.1">SEL-05</text>
<text x="111" y="56.6">SEL-06</text>
<text x="206.8" y="55.4">STACK-PGND</text>
<text x="206.8" y="57.9">STACK-PGND</text>
<text x="241.2" y="57.9">STACK-PVCC</text>
<text x="241.2" y="55.4">STACK-PVCC</text>
<text x="72.1" y="61.7">EX-0-GP01/nINT1</text>
<text x="72.1" y="64.3">EX-0-GP02/nINT2</text>
<text x="108.7" y="61.7">EX-SEL-00</text>
<text x="108.7" y="64.3">EX-SEL-01</text>
<text x="206.8" y="60.4">GND</text>
<text x="206.8" y="63">GND</text>
<text x="206.8" y="65.5">GND</text>
<text x="248.7" y="60.4">5V</text>
<text x="248.7" y="63">5V</text>
<text x="248.7" y="65.5">5V</text>
<text x="72.1" y="66.8">EX-1-GP00</text>
<text x="72.1" y="69.3">EX-1-GP01</text>
<text x="72.1" y="71.9">EX-1-GP02</text>
<text x="106.3" y="66.8">EX-SER2-RXD</text>
<text x="106.5" y="71.9">EX-SER2-RTS</text>
<text x="106.5" y="69.3">EX-SER2-TXD</text>
<text x="206.8" y="68.1">GND</text>
<text x="206.8" y="70.6">CURRENT</text>
<text x="229.1" y="71.6" transform="rotate(-90 229.1 71.6)">EP</text>
<text x="243.6" y="70.6">VOLTAGE</text>
<text x="247.9" y="68.1">3V3</text>
<text x="94.5" y="75.4" transform="rotate(-90 94.5 75.4)">EP</text>
<text x="72.1" y="113.8">SPI-MISO</text>
<text x="107.5" y="113.8">I2C-SDA/TDI</text>
<text x="206.8" y="112.5">STACK-PGND</text>
<text x="241.2" y="112.5">STACK-PVCC</text>
<text x="30.5" y="116.9">3V3</text>
<text x="72.1" y="116.3">SPI-MOSI</text>
<text x="72.1" y="118.9">SPI-SCLK</text>
<text x="106.9" y="116.3">I2C-SCL/TDO</text>
<text x="107.9" y="118.9">SEL/SEL-00</text>
<text x="206.8" y="115.1">STACK-PGND</text>
<text x="206.8" y="117.6">STACK-PGND</text>
<text x="241.2" y="115.1">STACK-PVCC</text>
<text x="241.2" y="117.6">STACK-PVCC</text>
<text x="72.1" y="121.4">RESET</text>
<text x="72.1" y="123.9">DETECT/TMS</text>
<text x="111" y="121.4">SEL-01</text>
<text x="111" y="123.9">SEL-02</text>
<text x="206.8" y="120.1">STACK-PGND</text>
<text x="206.8" y="122.7">STACK-PGND</text>
<text x="206.8" y="125.2">STACK-PGND</text>
<text x="241.2" y="120.1">STACK-PVCC</text>
<text x="241.2" y="122.7">STACK-PVCC</text>
<text x="241.2" y="125.2">STACK-PVCC</text>
<text x="72.1" y="126.5">SYNC/GP/TCK</text>
<text x="72.1" y="129">EX-SPI-MISO</text>
<text x="72.1" y="131.6">EX-SPI-MOSI</text>
<text x="111" y="126.5">SEL-03</text>
<text x="111" y="129">SEL-04</text>
<text x="111" y="131.6">SEL-05</text>
<text x="206.8" y="127.8">STACK-PGND</text>
<text x="206.8" y="130.3">STACK-PGND</text>
<text x="241.2" y="127.8">STACK-PVCC</text>
<text x="241.2" y="130.3">STACK-PVCC</text>
<text x="72.1" y="134.1">EX-SPI-SCLK</text>
<text x="72.1" y="136.6">EX-0_GP00/nINT0</text>
<text x="111" y="136.6">SEL-07</text>
<text x="111" y="134.1">SEL-06</text>
<text x="206.8" y="137.9">GND</text>
<text x="206.8" y="132.8">STACK-PGND</text>
<text x="206.8" y="135.4">STACK-PGND</text>
<text x="241.2" y="135.4">STACK-PVCC</text>
<text x="241.2" y="132.8">STACK-PVCC</text>
<text x="248.7" y="137.9">5V</text>
<text x="72.1" y="139.2">EX-0_GP01/nINT1</text>
<text x="72.1" y="141.7">EX-0_GP02/nINT2</text>
<text x="103.2" y="139.2">EX-SEL/EX-SEL-00</text>
<text x="108.7" y="141.7">EX-SEL-01</text>
<text x="206.8" y="140.5">GND</text>
<text x="206.8" y="143">GND</text>
<text x="248.7" y="140.5">5V</text>
<text x="248.7" y="143">5V</text>
<text x="269.3" y="142.3">3V3</text>
<text x="72.1" y="144.3">EX-1_GP00</text>
<text x="72.1" y="146.8">EX-1_GP01</text>
<text x="72.1" y="149.3">EX-1_GP02</text>
<text x="106.3" y="144.3">EX-SER2-RXD</text>
<text x="106.5" y="149.3">EX-SER2-RTS</text>
<text x="106.5" y="146.8">EX-SER2-TXD</text>
<text x="206.8" y="145.5">GND</text>
<text x="206.8" y="148.1">CURRENT</text>
<text x="229.1" y="149.1" transform="rotate(-90 229.1 149.1)">EP</text>
<text x="243.6" y="148.1">VOLTAGE</text>
<text x="247.9" y="145.5">3V3</text>
<text x="94.5" y="152.9" transform="rotate(-90 94.5 152.9)">EP</text>
</g>
</svg>
